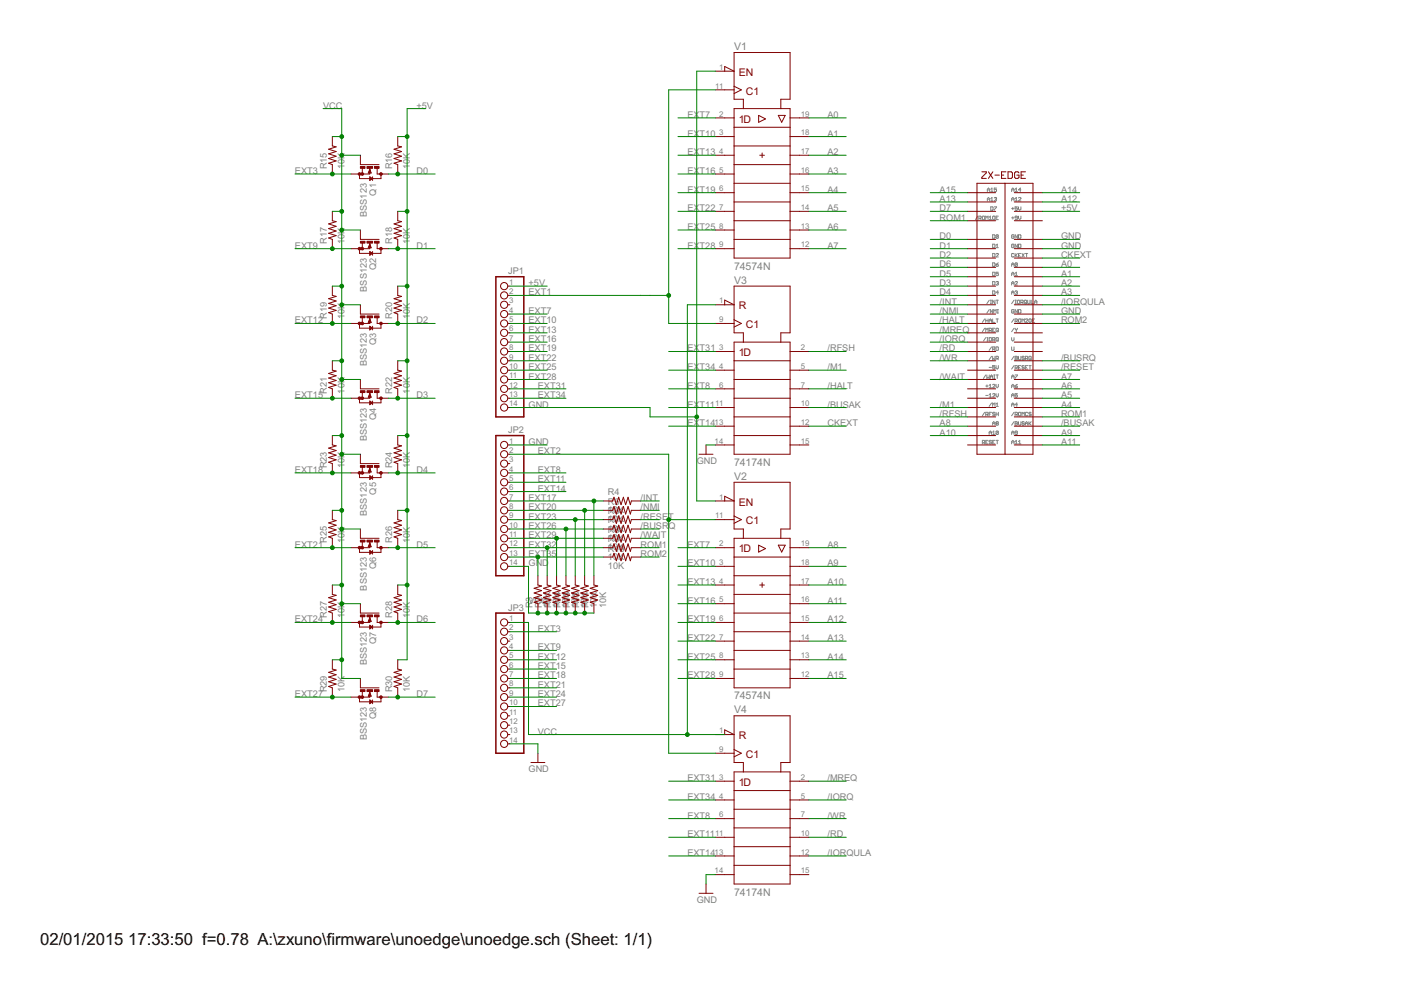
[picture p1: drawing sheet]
<svg xmlns="http://www.w3.org/2000/svg" width="297mm" height="210mm" viewBox="0 0 297 210" stroke-linecap="round" stroke-linejoin="round" font-family="sans-serif">
<g fill="none" stroke="#808080" stroke-width=".21">
<path d="M211.3 39.9h-.5v.4l.2-.2 .3 .2-.1 .3-.4-.1M207.3 45.8l-.5 .8M207.5 46.3l.5-.1-.1-.4h-.4v.8M207.8 46.3l.2 .3M208.4 45.8l.4 .2-.2 .6-.3-.2zM209 46.6v-.8l.3 .3 .2-.3v.8M209.3 40.3h.5M209.3 42.2h.5M209.3 40.6v-.5l.3-.2 .2 .2v.5M209.3 42.6v-.5l.3-.2 .2 .2v.5M209.7 46.6h.5M209.7 46.1l.3-.3v.8"/>
<path d="M210.1 40.6h.4M210.1 42.6h.4M210.1 40.1l.2-.2v.7M210.1 42.1l.2-.2v.7M210.1 43.9l.4 .1-.1 .6h-.3zM210.5 49.8l.4 .1-.1 .6h-.3zM210.5 51.8l.4 .1-.1 .6h-.3zM210.5 53.7l.4 .2-.1 .6h-.3zM210.5 55.7l.4 .2-.1 .6h-.3zM210.5 57.7l.4 .1-.1 .6h-.3zM210.5 59.7l.4 .1-.1 .6h-.3zM210.6 45.8l.3 .2-.1 .6-.3-.2z"/>
<path d="M210.8 43.9h.5l-.5 .7M210.8 42l.4-.1 .1 .1-.1 .2M211 42.2h.2M211.2 42.2l.1 .2-.1 .2-.4-.1M211.2 56.1h.4l.1 .2-.4 .2zM211.2 46.2h.2M211.2 59.8l.4-.1v.4M211.2 53.9l.1-.2 .4 .2-.5 .6h.5M211.2 52l.2-.2v.7M211.2 52.5h.5M211.7 45.8h-.5v.8h.5M211.7 49.9l-.1-.1-.4 .1v.5"/>
<path d="M211.7 57.7h-.5v.4l.2-.1 .3 .1-.1 .3-.4-.1M211.7 49.9l-.1 .6-.4-.1M211.7 49.9l-.5 .5M211.7 55.7l-.5 .4M214.5 46.2h.5M214.5 40.6v-.5l.2-.2 .3 .2v.5M214.5 42.6v-.5l.2-.2 .3 .2v.5M214.5 56.5v-.5l.2-.3 .3 .3v.5M214.5 58.4v-.4l.2-.3 .3 .3v.4M214.5 40.3h.5M214.5 42.2h.5M214.5 56.1h.5"/>
<path d="M214.5 58.1h.5M214.5 44.2h.5M214.7 44v.4M214.7 46v.4M215 51.9l-.1-.1-.4 .1v.5l.4 .1 .1-.4h-.3M215 49.9l-.1-.1-.4 .1v.5l.4 .1 .1-.3h-.3M215 53.9l-.1-.2-.4 .2 .1 .6 .4-.1M215.2 42.1l.3-.2v.7M215.2 59.8l.1-.1 .4 .1-.5 .6h.5M215.2 58.4h.5M215.2 40.1l.3-.2v.7M215.2 58l.3-.3v.7"/>
<path d="M215.2 40.6h.5M215.2 42.6h.5M215.2 53.7v.8M215.3 54.1l.4 .4M215.7 46.2l-.5-.1 .1-.3 .4 .2v.4l-.1 .2-.4-.2M215.7 43.9h-.5v.3l.3-.1 .2 .1-.1 .4-.4-.2M215.7 49.8v.7l-.5-.7v.7M215.7 51.8v.7l-.5-.7v.7M215.7 55.9l-.1-.2-.4 .2v.4M215.7 55.9l-.1 .6-.4-.2M215.7 55.9l-.5 .4M215.7 53.7l-.5 .6"/>
<path d="M215.9 42l.2-.1 .4 .1-.6 .6h.6M215.9 43.9v.4l.3 .3 .3-.3v-.4M215.9 45.8v.5l.3 .3 .3-.3v-.5M215.9 49.8l.6 .1-.2 .6h-.4zM215.9 51.8l.6 .1-.2 .6h-.4zM215.9 54.1h.3M216.5 40.3h-.6l.4-.4v.7M216.5 53.7h-.6v.8h.6M216.7 53.7l.5 .8M217.2 53.7l-.5 .8M217.4 53.7h.5M217.7 53.7v.8"/>
<path d="M208.8 67.6l-.5 .7M208.8 69.6l-.5 .7M209 67.6v.7M209 70.3v-.7l.3 .2 .2-.2v.7M209 68h.5M209 79.5l-.5 .7M209 71.6l-.5 .7M209.2 79.5v.7l.3-.2 .2 .2v-.7M209.2 72.3h.3M209.2 71.6h.3M209.4 71.6v.7M209.5 67.6v.7"/>
<path d="M209.7 68h.5M209.7 68.3v-.4l.3-.3 .2 .3v.4M209.7 70.1h.4l.1-.4-.5-.1v.7M209.7 71.7h.5l-.1 .6-.4-.1zM209.7 77.9h.5M209.7 63.6l-.5 .8M209.7 65.6l-.5 .8M210 64.4h.2M210 63.6h.2M210 79.9h.5M210 70.1l.2 .2M210.1 63.6v.8"/>
<path d="M210.2 75.5l-.5 .8M210.2 73.6l-.5 .7M210.5 65.6v.8l-.5-.8v.8M210.5 61.7l.4 .1-.1 .6h-.3zM210.5 67.6v.7h.4M210.5 72.1h.3l.1-.4-.4-.1v.7M210.5 74l.4-.1-.1-.3h-.3v.7M210.5 75.5v.8l.2-.3 .2 .3v-.8M210.5 70h.2M210.7 66.4v-.8l.2 .3 .3-.3v.8M210.7 79.5h.2M210.7 74l.2 .3"/>
<path d="M210.7 72.1l.2 .2M210.8 79.5v.7M210.9 63.6v.8l-.4-.8v.8M210.9 69.6h-.4v.7h.4M210.9 77.5h-.4v.4l.2-.1 .2 .1-.1 .4-.3-.2M211.2 71.7h.5l-.1 .6-.4-.1zM211.2 73.6l.5 .1-.1 .6h-.4zM211.2 76l.5-.1-.1-.4h-.4v.8M211.2 77.5v.5l.2 .3 .3-.3v-.5M211.2 63.6h.5M211.2 67.6h.5M211.2 79.5h.5"/>
<path d="M211.3 69.6l.4 .1-.1 .6-.4-.1zM211.4 60.1h.2M211.4 63.6v.8M211.4 67.6v.7M211.4 79.5v.7M211.4 66.4h.3M211.4 65.6h.3M211.4 76l.3 .3M211.4 72.1l.3 .2M211.4 70.1l.3 .2M211.6 60.1v.3l-.4-.1M211.6 65.6v.8"/>
<path d="M211.7 62h-.5l.4-.3v.7M214.5 60.1h.5M214.5 62h.5M214.5 79.9h.5M214.5 73.6l.1 .7 .4-.1v-.6M214.5 60.4v-.5l.2-.2 .3 .2v.5M214.5 62.4v-.5l.2-.2 .3 .2v.5M214.5 71.6v.5l.2 .2 .3-.2v-.5M215 65.8l-.1-.2-.4 .2v.5l.4 .1 .1-.4h-.3M215 63.6l-.5 .8M215 67.6l-.5 .7M215 69.6l-.5 .7"/>
<path d="M215 75.5l-.5 .8M215 77.5l-.5 .8M215.2 61.8l.4-.1 .1 .1-.1 .2M215.2 64.4h.3M215.2 63.6h.3M215.2 68.1h.4l.1-.4-.5-.1v.7M215.2 79.5h.5l-.5 .7M215.2 78l.5-.1-.1-.4h-.4v.8M215.2 75.5l.5 .2-.1 .6h-.4zM215.2 69.6l.3 .4M215.2 75.9h.4M215.3 63.6v.8"/>
<path d="M215.5 62h.1M215.5 70v.3M215.5 68.1l.2 .2M215.5 78l.2 .3M215.6 62l.1 .2-.1 .2-.4-.1M215.7 63.8l.1-.2 .4 .2-.1 .6-.4-.1zM215.7 65.6v.8l-.5-.8v.8M215.7 69.6l-.2 .4M215.9 65.6l.6 .2-.2 .6h-.4zM215.9 67.7h.6l-.2 .6-.4-.1zM215.9 77.9h.3M215.9 75.5l.2 .8 .4-.1v-.7"/>
<path d="M216.4 64.1h.4l.1-.3-.5-.2v.8M216.5 77.5h-.6v.8h.6M216.7 64.1l.2 .3M216.7 68.3v-.7l.2 .3 .3-.3v.7M217.2 77.6l-.4-.1-.1 .3 .3 .1 .2 .2-.2 .2-.3-.2M217.2 75.7l-.4-.2-.1 .3 .3 .1 .2 .3-.2 .1-.3-.1M217.3 63.6l.4 .2-.2 .6-.3-.1zM217.4 67.7h.5l-.5 .6h.5M217.4 77.9h.3M217.4 76l.5-.1-.1-.4h-.4v.8M217.4 64.1l.3 .3M217.7 76l.2 .3"/>
<path d="M217.9 63.6l.1 .8 .4-.1v-.7M217.9 77.5h-.5v.8h.5M218.1 67.7h.5l-.1 .6-.4-.1zM218.1 77.5h.5M218.3 75.5l.3 .2-.1 .6-.4-.1zM218.4 77.5v.8M218.4 76l.2 .3M218.6 63.6v.8h.5M218.9 68h.2M219.4 67.6h-.5v.7h.5M219.4 64.4v-.5l.2-.3 .2 .3v.5M219.4 64h.4"/>
<path d="M208.3 93.9h.3l.2-.4-.5-.1v.7M208.5 93.9l.3 .2M208.8 87.4l-.5 .8M209 87.9h.4l.1-.4-.5-.1v.8M209 83.8h.5M209 81.9h.5M209 93.7h.3M209.3 87.9l.2 .3M209.3 81.6v.5M209.5 93.4h-.5v.7h.5M209.7 81.7l.3-.2v.7M209.7 83.7l.3-.2v.7"/>
<path d="M209.7 92.1v-.5l.3-.2 .2 .2v.5M209.7 91.8h.5M209.7 87.8h.3M209.7 84.2h.5M209.7 82.2h.5M210 80.2v-.4l.2-.3 .3 .3v.4M210.2 87.4h-.5v.8M210.2 93.5l-.4-.1-.1 .2 .4 .1 .1 .3-.1 .1-.4-.1M210.2 85.4l-.5 .8M210.5 86.2v-.8l.2 .3 .2-.3v.8M210.5 90.1v-.5l.2-.2 .2 .2v.5M210.5 81.6h.4l-.4 .6h.4"/>
<path d="M210.5 83.6l.1-.1 .3 .1-.4 .6h.4M210.5 91.6l.2-.2v.7M210.5 92.1h.4M210.5 89.8h.4M210.5 93.7h.2M210.7 80.2h.2M210.9 87.5l-.1-.1-.3 .1 .1 .3 .3 .1-.1 .3-.3-.2M210.9 93.4h-.4v.7h.4M211.2 81.5v.5l.2 .2 .3-.2v-.5M211.2 83.5v.4l.2 .3 .3-.3v-.4M211.2 87.4v.8M211.2 85.7l.2-.3v.8"/>
<path d="M211.2 87.8h.5M211.2 86.2h.5M211.2 93.4h.5M211.3 89.8l-.1-.2 .1-.2 .4 .1-.1 .3M211.3 89.8l-.1 .1 .1 .2 .4-.1-.1-.2M211.3 89.8h.3M211.4 93.4v.7M211.7 91.5h-.5v.5M211.7 87.4v.8M211.7 91.5l-.1 .6-.4-.1M211.7 91.5l-.5 .5M214.5 91.8h.5"/>
<path d="M214.5 83.8h.5M214.5 81.9h.5M214.5 93.7h.5M214.5 80.2v-.4l.2-.3 .3 .3v.4M214.5 82.2v-.5l.2-.2 .3 .2v.5M214.5 84.2v-.5l.2-.2 .3 .2v.5M214.5 86.2v-.5l.2-.3 .3 .3v.5M214.5 92.1v-.5l.2-.2 .3 .2v.5M214.5 94.1v-.5l.2-.2 .3 .2v.5M214.5 85.8h.5M215 87.4l-.5 .8M215 89.4l-.5 .7"/>
<path d="M215.2 87.9l.5-.1-.1-.4h-.4v.8M215.2 89.8h.4M215.2 89.4l.5 .1-.1 .6h-.4zM215.2 81.9h.4l.1 .2-.4 .1zM215.2 94.1h.5M215.2 93.6l.3-.2v.7M215.5 87.9l.2 .3M215.7 91.8l-.5-.2 .1-.2 .4 .1v.5l-.1 .1-.4-.1M215.7 83.5h-.5v.3l.3-.1 .2 .1-.1 .4-.4-.1M215.7 81.5l-.5 .4M215.7 85.8h-.5l.4-.4v.8M215.9 89.4l.2 .7 .4-.1v-.6"/>
<path d="M215.9 94.1h.6M215.9 93.6l.3-.2v.7M216.1 87.4l.4 .1-.2 .7-.4-.2zM216.7 88.2v-.8l.2 .3 .3-.3v.8M217.2 89.5l-.4-.1-.1 .2 .3 .2 .2 .2-.2 .1-.3-.1M217.4 89.8h.5M217.4 90.1v-.5l.3-.2 .2 .2v.5M217.9 87.5l-.1-.1-.4 .1v.5l.1 .2 .4-.2M218.1 89.4v.7M218.3 89.8l.3 .3M218.6 87.5l-.3-.1-.2 .3 .4 .1 .1 .2-.1 .2-.4-.2M218.6 89.4l-.5 .5"/>
</g>
<path d="M105.1 58.7h6v29.7h-6zM105.1 92.4h6v29.7h-6zM105.1 130h6v29.7h-6z" fill="none" stroke="#800000" stroke-width=".32"/>
<g fill="none" stroke="#800000" stroke-width=".21">
<path d="M151.7 15.1h3.9l-2-1v1M151.7 19h3.9M155.6 18.3l1.6 .7-1.6 .8M70.5 29v1.9l.8 .2-1.6 .5 1.6 .5-1.6 .5 1.6 .5-1.6 .5 1.6 .5-1.6 .5 .8 .3v2M76.2 36.9v1h4.6v-1M76.4 32.9v2h4M76.8 35.7v1.2M78.4 35.7v1.2h-4M78.4 35.9l.3 .8h-.6zM78.4 37.5l.6 .4-.6 .4zM78.4 36.1l-.2 .5h.4l-.2-.4M78.5 37.7l.3 .2-.3 .2z"/>
<path d="M79 37.5v.8M80 35.7v1.2h2.4M84.3 29v1.9l.8 .2-1.6 .5 1.6 .5-1.6 .5 1.6 .5-1.6 .5 1.6 .5-1.6 .5 .8 .3v2M151.7 32.9h3.9M151.7 25h3.9M151.7 29h3.9M151.7 36.9h3.9M155.6 23h11.9v31.7h-11.9zM155.6 38.9h11.9M155.6 34.9h11.9M155.6 27h11.9M155.6 30.9h11.9"/>
<path d="M157.6 23v-2h-2v-9.9h11.9v9.9h-2v2M160.8 24.5l1.5 .7-1.5 .7zM161.1 32.9h1M161.6 32.4v1M165 24.5h1.5l-.8 1.4zM167.5 32.9h4M167.5 25h4M167.5 29h4M167.5 36.9h4M207.1 38.9h11.9v57.4h-11.9zM208.2 36.4h.9v.3l-.9 .9v.2h.9M209.6 36.4l.9 1.4"/>
<path d="M210.5 36.4l-.9 1.4M210.9 37.1h1M212.3 37.1h.5M213.1 38.9v57.4M213.3 36.4h-1v1.4h1M213.7 36.4h.7l.3 .3v.9l-.3 .2h-.7zM216 36.7l-.2-.3h-.5l-.2 .3v.9l.2 .2h.5l.2-.2v-.5h-.4M216.5 37.1h.5M217.4 36.4h-.9v1.4h.9M70.5 44.8v2l.8 .2-1.6 .5 1.6 .5-1.6 .5 1.6 .5-1.6 .5 1.6 .5-1.6 .5 .8 .3v1.9M76.2 52.7v1h4.6v-1M76.4 48.8v2h4"/>
<path d="M76.8 51.5v1.2M78.4 51.5v1.2h-4M78.4 53.3l.6 .4-.6 .4zM78.4 51.8l.3 .7h-.6zM78.4 51.9l-.2 .5h.4l-.2-.4M78.5 53.5l.3 .2-.3 .2zM79 53.3v.8M80 51.5v1.2h2.4M84.3 44.8v2l.8 .2-1.6 .5 1.6 .5-1.6 .5 1.6 .5-1.6 .5 1.6 .5-1.6 .5 .8 .3v1.9M151.7 40.9h3.9M151.7 44.8h3.9M151.7 48.8h3.9"/>
<path d="M151.7 52.7h3.9M155.6 50.8h11.9M155.6 46.8h11.9M155.6 42.8h11.9M167.5 40.9h4M167.5 44.8h4M167.5 48.8h4M167.5 52.7h4M205.1 54.7h6M205.1 50.8h6M205.1 46.8h6M205.1 42.8h6"/>
<path d="M205.1 40.9h6M205.1 44.8h6M205.1 52.7h6M205.1 56.7h6M205.1 58.7h6M215.1 54.7h5.9M215.1 50.8h5.9M215.1 46.8h5.9M215.1 42.8h5.9M215.1 40.9h5.9M215.1 44.8h5.9M215.1 52.7h5.9"/>
<path d="M215.1 56.7h5.9M215.1 58.7h5.9M70.5 60.7v1.9l.8 .2-1.6 .5 1.6 .5-1.6 .5 1.6 .5-1.6 .5 1.6 .5-1.6 .5 .8 .3v2M70.5 76.5v2l.8 .2-1.6 .5 1.6 .5-1.6 .5 1.6 .5-1.6 .5 1.6 .5-1.6 .4 .8 .3v2M76.2 68.6v1h4.6v-1M76.4 64.6v2h4M76.8 67.4v1.2M78.4 67.4v1.2h-4M78.4 69.2l.6 .4-.6 .4zM78.4 67.6l.3 .8h-.6zM78.4 67.8l-.2 .5h.4l-.2-.4M78.5 69.4l.3 .2-.3 .2z"/>
<path d="M79 69.2v.8M80 67.4v1.2h2.4M84.3 60.7v1.9l.8 .2-1.6 .5 1.6 .5-1.6 .5 1.6 .5-1.6 .5 1.6 .5-1.6 .5 .8 .3v2M84.3 76.5v2l.8 .2-1.6 .5 1.6 .5-1.6 .5 1.6 .5-1.6 .5 1.6 .5-1.6 .4 .8 .3v2M107.7 60.7h.4M107.7 62.6h.4M107.7 64.6h.4M107.7 66.6h.4M107.7 68.6h.4M107.7 70.6h.4M107.7 72.5h.4M107.7 74.5h.4"/>
<path d="M107.7 76.5h.4M107.7 78.5h.4M151.7 64.6h3.9l-2-1v1M151.7 68.6h3.9M151.7 74.5h3.9M151.7 78.5h3.9M155.6 72.5h11.9v23.8h-11.9zM155.6 76.5h11.9M155.6 67.8l1.6 .8-1.6 .7M157.6 72.5v-1.9h-2v-9.9h11.9v9.9h-2v1.9M167.5 74.5h4M167.5 78.5h4"/>
<path d="M205.1 60.7h6M205.1 62.6h6M205.1 64.6h6M205.1 66.6h6M205.1 68.6h6M205.1 70.6h6M205.1 72.5h6M205.1 74.5h6M205.1 76.5h6M205.1 78.5h6M215.1 60.7h5.9M215.1 62.6h5.9"/>
<path d="M215.1 64.6h5.9M215.1 66.6h5.9M215.1 68.6h5.9M215.1 70.6h5.9M215.1 72.5h5.9M215.1 74.5h5.9M215.1 76.5h5.9M215.1 78.5h5.9M70.5 92.4v1.9l.8 .2-1.6 .5 1.6 .5-1.6 .5 1.6 .5-1.6 .5 1.6 .5-1.6 .5 .8 .3v2M76.2 84.4v1h4.6v-1M76.4 80.5v1.9h4M76.4 96.3v2h4"/>
<path d="M76.8 83.2v1.2M76.8 99.1v1.2M78.4 83.2v1.2h-4M78.4 99.1v1.2h-4M78.4 85l.6 .4-.6 .4zM78.4 83.4l.3 .8h-.6zM78.4 83.6l-.2 .5h.4l-.2-.4M78.4 99.3l.3 .8h-.6zM78.4 99.5l-.2 .5h.4l-.2-.4M78.5 85.2l.3 .2-.3 .2zM79 85v.8M80 83.2v1.2h2.4"/>
<path d="M80 99.1v1.2h2.4M84.3 92.4v1.9l.8 .2-1.6 .5 1.6 .5-1.6 .5 1.6 .5-1.6 .5 1.6 .5-1.6 .5 .8 .3v2M107.7 80.5h.4M107.7 82.4h.4M107.7 84.4h.4M107.7 86.4h.4M107.7 94.3h.4M107.7 96.3h.4M107.7 98.3h.4M148.2 96.3h3M149.7 94.3v2M151.7 82.4h3.9"/>
<path d="M151.7 86.4h3.9M151.7 94.3h3.9M151.7 90.4h3.9M155.6 80.5h11.9M155.6 84.4h11.9M155.6 92.4h11.9M155.6 88.4h11.9M167.5 82.4h4M167.5 86.4h4M167.5 94.3h4M167.5 90.4h4M205.1 80.5h6"/>
<path d="M205.1 82.4h6M205.1 84.4h6M205.1 86.4h6M205.1 94.3h6M205.1 92.4h6M205.1 88.4h6M205.1 90.4h6M215.1 80.5h5.9M215.1 82.4h5.9M215.1 84.4h5.9M215.1 86.4h5.9M215.1 94.3h5.9"/>
<path d="M215.1 92.4h5.9M215.1 88.4h5.9M215.1 90.4h5.9M70.5 108.2v2l.8 .2-1.6 .5 1.6 .5-1.6 .5 1.6 .5-1.6 .5 1.6 .4-1.6 .5 .8 .3v2M76.2 100.3v1h4.6v-1M76.2 116.1v1h4.6v-1M76.4 112.2v1.9h4M76.8 114.9v1.2M78.4 114.9v1.2h-4M78.4 100.9l.6 .4-.6 .4zM78.4 116.7l.6 .4-.6 .4zM78.4 115.1l.3 .8h-.6z"/>
<path d="M78.4 115.3l-.2 .5h.4l-.2-.4M78.5 101.1l.3 .2-.3 .2zM78.5 116.9l.3 .2-.3 .2zM79 100.9v.8M79 116.7v.8M80 114.9v1.2h2.4M84.3 108.2v2l.8 .2-1.6 .5 1.6 .5-1.6 .5 1.6 .5-1.6 .5 1.6 .4-1.6 .5 .8 .3v2M107.7 100.3h.4M107.7 102.3h.4M107.7 104.2h.4M107.7 106.2h.4M107.7 108.2h.4"/>
<path d="M107.7 110.2h.4M107.7 112.2h.4M107.7 114.1h.4M107.7 116.1h.4M107.7 118.1h.4M127.9 106.2h2l.3-.8 .5 1.6 .5-1.6 .5 1.6 .5-1.6 .5 1.6 .5-1.6 .4 1.6 .3-.8h1.9M127.9 108.2h2l.3-.8 .5 1.6 .5-1.6 .5 1.6 .5-1.6 .5 1.6 .5-1.6 .4 1.6 .3-.8h1.9M127.9 110.2h2l.3-.8 .5 1.6 .5-1.6 .5 1.6 .5-1.6 .5 1.6 .5-1.6 .4 1.6 .3-.8h1.9M127.9 112.2h2l.3-.8 .5 1.5 .5-1.5 .5 1.5 .5-1.5 .5 1.5 .5-1.5 .4 1.5 .3-.7h1.9M127.9 114.1h2l.3-.8 .5 1.6 .5-1.6 .5 1.6 .5-1.6 .5 1.6 .5-1.6 .4 1.6 .3-.8h1.9M127.9 116.1h2l.3-.8 .5 1.6 .5-1.6 .5 1.6 .5-1.6 .5 1.6 .5-1.6 .4 1.6 .3-.8h1.9M127.9 118.1h2l.3-.8 .5 1.6 .5-1.6 .5 1.6 .5-1.6 .5 1.6 .5-1.6 .4 1.6 .3-.8h1.9"/>
<path d="M151.7 106.2h3.9l-2-1v1M151.7 110.2h3.9M151.7 116.1h3.9M155.6 114.1h11.9v31.7h-11.9zM155.6 118.1h11.9M155.6 109.4l1.6 .8-1.6 .8M157.6 114.1v-1.9h-2v-9.9h11.9v9.9h-2v1.9M160.8 115.6l1.5 .7-1.5 .8zM165 115.6h1.5l-.8 1.5zM167.5 116.1h4M70.5 124v2l.8 .2-1.6 .5 1.6 .5-1.6 .5 1.6 .5-1.6 .5 1.6 .5-1.6 .5 .8 .3v2M70.5 139.9v2l.8 .2-1.6 .5 1.6 .5-1.6 .5 1.6 .4-1.6 .5 1.6 .5-1.6 .5 .8 .3v2"/>
<path d="M76.2 132v.9h4.6v-.9M76.4 128v2h4M76.8 130.8v1.2M78.4 130.8v1.2h-4M78.4 132.6l.6 .3-.6 .4zM78.4 131l.3 .8h-.6zM78.4 131.2l-.2 .5h.4l-.2-.4M78.5 132.8l.3 .1-.3 .3zM79 132.6v.7M80 130.8v1.2h2.4M84.3 124v2l.8 .2-1.6 .5 1.6 .5-1.6 .5 1.6 .5-1.6 .5 1.6 .5-1.6 .5 .8 .3v2M84.3 139.9v2l.8 .2-1.6 .5 1.6 .5-1.6 .5 1.6 .4-1.6 .5 1.6 .5-1.6 .5 .8 .3v2"/>
<path d="M107.7 120.1h.4M107.7 132h.4M107.7 133.9h.4M107.7 135.9h.4M107.7 137.9h.4M107.7 139.9h.4M114 122.1v1.9l.8 .2-1.6 .5 1.6 .5-1.6 .5 1.6 .5-1.6 .5 1.6 .5-1.6 .5 .8 .3v2M116 122.1v1.9l.8 .2-1.6 .5 1.6 .5-1.6 .5 1.6 .5-1.6 .5 1.6 .5-1.6 .5 .8 .3v2M118 122.1v1.9l.8 .2-1.6 .5 1.6 .5-1.6 .5 1.6 .5-1.6 .5 1.6 .5-1.6 .5 .8 .3v2M120 122.1v1.9l.8 .2-1.6 .5 1.6 .5-1.6 .5 1.6 .5-1.6 .5 1.6 .5-1.6 .5 .8 .3v2M122 122.1v1.9l.8 .2-1.6 .5 1.6 .5-1.6 .5 1.6 .5-1.6 .5 1.6 .5-1.6 .5 .8 .3v2M124 122.1v1.9l.7 .2-1.6 .5 1.6 .5-1.6 .5 1.6 .5-1.6 .5 1.6 .5-1.6 .5 .9 .3v2"/>
<path d="M125.9 122.1v1.9l.8 .2-1.6 .5 1.6 .5-1.6 .5 1.6 .5-1.6 .5 1.6 .5-1.6 .5 .8 .3v2M151.7 120.1h3.9M151.7 132h3.9M151.7 135.9h3.9M151.7 139.9h3.9M151.7 124h3.9M151.7 128h3.9M155.6 133.9h11.9M155.6 137.9h11.9M155.6 130h11.9M155.6 126h11.9M155.6 122.1h11.9"/>
<path d="M161.1 124h1M161.6 123.5v1M167.5 120.1h4M167.5 132h4M167.5 135.9h4M167.5 139.9h4M167.5 124h4M167.5 128h4M76.2 147.8v1h4.6v-1M76.4 143.8v2h4M76.8 146.6v1.2M78.4 146.6v1.2h-4"/>
<path d="M78.4 148.4l.6 .4-.6 .4zM78.4 146.8l.3 .8h-.6zM78.4 147l-.2 .5h.4l-.2-.4M78.5 148.6l.3 .2-.3 .2zM79 148.4v.8M80 146.6v1.2h2.4M107.7 141.9h.4M107.7 143.8h.4M107.7 145.8h.4M107.7 147.8h.4M107.7 149.8h.4M107.7 151.8h.4"/>
<path d="M107.7 153.8h.4M107.7 155.7h.4M107.7 157.7h.4M114 159.7v2M151.7 143.8h3.9M151.7 155.7h3.9l-2-1v1M151.7 159.7h3.9M155.6 141.9h11.9M155.6 158.9l1.6 .8-1.6 .8M167.5 143.8h4M112.6 161.7h2.9M151.7 165.6h3.9"/>
<path d="M151.7 169.6h3.9M151.7 173.6h3.9M151.7 177.5h3.9M155.6 163.7h11.9v23.7h-11.9zM155.6 179.5h11.9M155.6 175.5h11.9M155.6 171.6h11.9M155.6 167.6h11.9M157.6 163.7v-2h-2v-9.9h11.9v9.9h-2v2M167.5 165.6h4M167.5 169.6h4M167.5 173.6h4"/>
<path d="M167.5 177.5h4M148.2 189.4h3M149.7 187.4v2M151.7 181.5h3.9M151.7 185.4h3.9M155.6 183.5h11.9M167.5 181.5h4M167.5 185.4h4"/>
<circle cx="106.9" cy="72.5" r=".76"/>
<circle cx="106.9" cy="74.5" r=".76"/>
<circle cx="106.9" cy="76.5" r=".76"/>
<circle cx="106.9" cy="62.6" r=".76"/>
<circle cx="106.9" cy="64.6" r=".76"/>
<circle cx="106.9" cy="66.6" r=".76"/>
<circle cx="106.9" cy="70.6" r=".76"/>
<circle cx="106.9" cy="78.5" r=".76"/>
<circle cx="106.9" cy="60.7" r=".76"/>
<circle cx="106.9" cy="68.6" r=".76"/>
<circle cx="106.9" cy="96.3" r=".76"/>
<circle cx="106.9" cy="84.4" r=".76"/>
<circle cx="106.9" cy="94.3" r=".76"/>
<circle cx="106.9" cy="98.3" r=".76"/>
<circle cx="106.9" cy="86.4" r=".76"/>
<circle cx="106.9" cy="80.5" r=".76"/>
<circle cx="106.9" cy="82.4" r=".76"/>
<circle cx="106.9" cy="112.2" r=".76"/>
<circle cx="106.9" cy="102.3" r=".76"/>
<circle cx="106.9" cy="104.2" r=".76"/>
<circle cx="106.9" cy="110.2" r=".76"/>
<circle cx="106.9" cy="106.2" r=".76"/>
<circle cx="106.9" cy="114.1" r=".76"/>
<circle cx="106.9" cy="118.1" r=".76"/>
<circle cx="106.9" cy="116.1" r=".76"/>
<circle cx="106.9" cy="100.3" r=".76"/>
<circle cx="106.9" cy="108.2" r=".76"/>
<circle cx="106.9" cy="135.9" r=".76"/>
<circle cx="106.9" cy="132" r=".76"/>
<circle cx="106.9" cy="133.9" r=".76"/>
<circle cx="106.9" cy="120.1" r=".76"/>
<circle cx="106.9" cy="137.9" r=".76"/>
<circle cx="106.9" cy="139.9" r=".76"/>
<circle cx="106.9" cy="157.7" r=".76"/>
<circle cx="106.9" cy="147.8" r=".76"/>
<circle cx="106.9" cy="145.8" r=".76"/>
<circle cx="106.9" cy="151.8" r=".76"/>
<circle cx="106.9" cy="141.9" r=".76"/>
<circle cx="106.9" cy="149.8" r=".76"/>
<circle cx="106.9" cy="153.8" r=".76"/>
<circle cx="106.9" cy="143.8" r=".76"/>
<circle cx="106.9" cy="155.7" r=".76"/>
</g>
<g fill="#800000" stroke="#800000" stroke-width=".21">
<circle cx="76.2" cy="36.9" r=".28"/>
<circle cx="76.8" cy="36.9" r=".28"/>
<circle cx="80.8" cy="36.9" r=".28"/>
<circle cx="76.2" cy="52.7" r=".28"/>
<circle cx="76.8" cy="52.7" r=".28"/>
<circle cx="80.8" cy="52.7" r=".28"/>
<circle cx="76.2" cy="68.6" r=".28"/>
<circle cx="76.8" cy="68.6" r=".28"/>
<circle cx="80.8" cy="68.6" r=".28"/>
<circle cx="76.2" cy="84.4" r=".28"/>
<circle cx="76.8" cy="84.4" r=".28"/>
<circle cx="80.8" cy="84.4" r=".28"/>
<circle cx="76.2" cy="100.3" r=".28"/>
<circle cx="76.8" cy="100.3" r=".28"/>
<circle cx="80.8" cy="100.3" r=".28"/>
<circle cx="76.2" cy="116.1" r=".28"/>
<circle cx="76.8" cy="116.1" r=".28"/>
<circle cx="80.8" cy="116.1" r=".28"/>
<circle cx="76.2" cy="132" r=".28"/>
<circle cx="76.8" cy="132" r=".28"/>
<circle cx="80.8" cy="132" r=".28"/>
<circle cx="76.2" cy="147.8" r=".28"/>
<circle cx="76.8" cy="147.8" r=".28"/>
<circle cx="80.8" cy="147.8" r=".28"/>
</g>
<g fill="#800000" stroke="#800000" stroke-width=".21">
<path d="M79.4 35.3h1v.4h-1z"/>
<path d="M76.4 35.3h1v.4h-1z"/>
<path d="M77.8 35.3h1.2v.4h-1.2z"/>
<path d="M79.4 51.2h1v.3h-1z"/>
<path d="M76.4 51.2h1v.3h-1z"/>
<path d="M77.8 51.2h1.2v.3h-1.2z"/>
<path d="M79.4 67h1v.4h-1z"/>
<path d="M76.4 67h1v.4h-1z"/>
<path d="M77.8 67h1.2v.4h-1.2z"/>
<path d="M79.4 82.8h1v.4h-1z"/>
<path d="M76.4 82.8h1v.4h-1z"/>
<path d="M77.8 82.8h1.2v.4h-1.2z"/>
<path d="M79.4 98.7h1v.4h-1z"/>
<path d="M76.4 98.7h1v.4h-1z"/>
<path d="M77.8 98.7h1.2v.4h-1.2z"/>
<path d="M79.4 114.5h1v.4h-1z"/>
<path d="M76.4 114.5h1v.4h-1z"/>
<path d="M77.8 114.5h1.2v.4h-1.2z"/>
<path d="M79.4 130.4h1v.4h-1z"/>
<path d="M76.4 130.4h1v.4h-1z"/>
<path d="M77.8 130.4h1.2v.4h-1.2z"/>
<path d="M79.4 146.2h1v.4h-1z"/>
<path d="M76.4 146.2h1v.4h-1z"/>
<path d="M77.8 146.2h1.2v.4h-1.2z"/>
</g>
<g fill="none" stroke="#008000" stroke-width=".21">
<path d="M151.7 15.1h-4v91.1h4M151.7 19h-9.9v49.6h9.9M62.5 36.9h11.9M68.5 23h4v120.8h3.9M70.5 29h2M72.5 32.9h3.9M82.4 36.9h9.9M84.3 29h2M90.3 23h-4v116.9h-2M143.7 32.9h8M143.7 29h8M143.7 25h8"/>
<path d="M143.7 36.9h8M171.5 32.9h7.9M171.5 29h7.9M171.5 25h7.9M171.5 36.9h7.9M62.5 52.7h11.9M70.5 44.8h2M72.5 48.8h3.9M82.4 52.7h9.9M84.3 44.8h2M143.7 48.8h8M143.7 44.8h8"/>
<path d="M143.7 52.7h8M143.7 40.9h8M171.5 48.8h7.9M171.5 44.8h7.9M171.5 52.7h7.9M171.5 40.9h7.9M197.2 44.8h7.9M197.2 50.8h7.9M197.2 52.7h7.9M197.2 40.9h7.9M197.2 56.7h7.9M197.2 58.7h7.9"/>
<path d="M197.2 42.8h7.9M197.2 54.7h7.9M197.2 46.8h7.9M221 44.8h7.9M221 50.8h7.9M221 52.7h7.9M221 40.9h7.9M221 56.7h7.9M221 58.7h7.9M221 42.8h7.9M221 54.7h7.9M62.5 68.6h11.9"/>
<path d="M70.5 60.7h2M70.5 76.5h2M72.5 64.6h3.9M82.4 68.6h9.9M84.3 60.7h2M84.3 76.5h2M108.1 60.7h7.9M108.1 76.5h7.9M108.1 66.6h7.9M108.1 68.6h7.9M108.1 70.6h7.9M108.1 72.5h7.9"/>
<path d="M108.1 74.5h7.9M108.1 78.5h7.9M108.1 62.6h33.7M141.8 74.5h9.9M141.8 78.5h9.9M151.7 64.6h-6v91.1M171.5 74.5h7.9M171.5 78.5h7.9M197.2 64.6h7.9M197.2 60.7h7.9M197.2 76.5h7.9M197.2 66.6h7.9"/>
<path d="M197.2 68.6h7.9M197.2 70.6h7.9M197.2 72.5h7.9M197.2 74.5h7.9M197.2 62.6h7.9M221 64.6h7.9M221 60.7h7.9M221 76.5h7.9M221 66.6h7.9M221 68.6h7.9M221 78.5h7.9M221 62.6h7.9"/>
<path d="M62.5 84.4h11.9M70.5 92.4h2M72.5 80.5h3.9M72.5 96.3h3.9M82.4 84.4h9.9M84.3 92.4h2M108.1 80.5h7.9M108.1 96.3h33.7v63.4h9.9M108.1 86.4h29.7v2h9.9M108.1 94.3h7.9M108.1 82.4h11.9M108.1 84.4h11.9"/>
<path d="M141.8 86.4h9.9M141.8 82.4h9.9M141.8 90.4h9.9M149.7 94.3h2M171.5 86.4h7.9M171.5 82.4h7.9M171.5 90.4h7.9M197.2 80.5h7.9M197.2 92.4h7.9M197.2 86.4h7.9M197.2 88.4h7.9M197.2 90.4h7.9"/>
<path d="M221 80.5h7.9M221 92.4h7.9M221 86.4h7.9M221 88.4h7.9M221 94.3h7.9M221 82.4h7.9M221 84.4h7.9M221 90.4h7.9M62.5 116.1h11.9M62.5 100.3h11.9M70.5 108.2h2M72.5 112.2h3.9"/>
<path d="M82.4 116.1h9.9M82.4 100.3h9.9M84.3 108.2h2M108.1 112.2h19.8M108.1 108.2h19.8M108.1 106.2h19.8M108.1 116.1h19.8M108.1 110.2h19.8M108.1 100.3h11.9M108.1 102.3h11.9M108.1 104.2h11.9M108.1 114.1h19.8"/>
<path d="M108.1 118.1h19.8M114 118.1v4M116 116.1v6M118 114.1v8M120 112.2v9.9M122 110.2v11.9M124 108.2v13.9M125.9 106.2v15.9M135.8 112.2h4M135.8 108.2h4M135.8 106.2h4M135.8 116.1h4"/>
<path d="M135.8 110.2h4M135.8 114.1h4M135.8 118.1h4M141.8 110.2h9.9M143.7 116.1h8M171.5 116.1h7.9M62.5 132h11.9M70.5 139.9h2M70.5 124h2M72.5 128h3.9M82.4 132h9.9M84.3 124h2"/>
<path d="M108.1 132h4v23.7h41.5M108.1 120.1h4v9.9h13.8M108.1 139.9h9.9M108.1 133.9h9.9M108.1 137.9h9.9M143.7 132h8M143.7 128h8M143.7 139.9h8M143.7 124h8M143.7 120.1h8M143.7 135.9h8M171.5 132h7.9"/>
<path d="M171.5 128h7.9M171.5 139.9h7.9M171.5 124h7.9M171.5 120.1h7.9M171.5 135.9h7.9M62.5 147.8h11.9M82.4 147.8h9.9M108.1 143.8h9.9M108.1 157.7h5.9v2M108.1 147.8h9.9M108.1 149.8h9.9M108.1 141.9h9.9"/>
<path d="M108.1 145.8h9.9M143.7 143.8h8M171.5 143.8h7.9M141.8 165.6h9.9M141.8 169.6h9.9M141.8 173.6h9.9M141.8 177.5h9.9M171.5 165.6h7.9M171.5 169.6h7.9M171.5 173.6h7.9M171.5 177.5h7.9M141.8 181.5h9.9"/>
<path d="M151.7 185.4h-2v2M171.5 181.5h7.9"/>
</g>
<g fill="#008000" stroke="#008000" stroke-width=".21">
<circle cx="145.7" cy="155.7" r=".4"/>
<circle cx="72.5" cy="32.9" r=".4"/>
<circle cx="72.5" cy="48.8" r=".4"/>
<circle cx="72.5" cy="64.6" r=".4"/>
<circle cx="72.5" cy="80.5" r=".4"/>
<circle cx="72.5" cy="96.3" r=".4"/>
<circle cx="72.5" cy="112.2" r=".4"/>
<circle cx="72.5" cy="128" r=".4"/>
<circle cx="72.5" cy="29" r=".4"/>
<circle cx="72.5" cy="44.8" r=".4"/>
<circle cx="72.5" cy="60.7" r=".4"/>
<circle cx="72.5" cy="76.5" r=".4"/>
<circle cx="72.5" cy="92.4" r=".4"/>
<circle cx="72.5" cy="108.2" r=".4"/>
<circle cx="72.5" cy="139.9" r=".4"/>
<circle cx="72.5" cy="124" r=".4"/>
<circle cx="147.7" cy="88.4" r=".4"/>
<circle cx="114" cy="130" r=".4"/>
<circle cx="124" cy="130" r=".4"/>
<circle cx="122" cy="130" r=".4"/>
<circle cx="120" cy="130" r=".4"/>
<circle cx="116" cy="130" r=".4"/>
<circle cx="118" cy="130" r=".4"/>
<circle cx="141.8" cy="110.2" r=".4"/>
<circle cx="141.8" cy="62.6" r=".4"/>
<circle cx="84.3" cy="147.8" r=".4"/>
<circle cx="84.3" cy="132" r=".4"/>
<circle cx="86.3" cy="124" r=".4"/>
<circle cx="86.3" cy="108.2" r=".4"/>
<circle cx="86.3" cy="92.4" r=".4"/>
<circle cx="86.3" cy="76.5" r=".4"/>
<circle cx="86.3" cy="60.7" r=".4"/>
<circle cx="86.3" cy="44.8" r=".4"/>
<circle cx="86.3" cy="29" r=".4"/>
<circle cx="84.3" cy="36.9" r=".4"/>
<circle cx="84.3" cy="52.7" r=".4"/>
<circle cx="84.3" cy="68.6" r=".4"/>
<circle cx="84.3" cy="116.1" r=".4"/>
<circle cx="84.3" cy="84.4" r=".4"/>
<circle cx="84.3" cy="100.3" r=".4"/>
<circle cx="125.9" cy="106.2" r=".4"/>
<circle cx="124" cy="108.2" r=".4"/>
<circle cx="122" cy="110.2" r=".4"/>
<circle cx="120" cy="112.2" r=".4"/>
<circle cx="118" cy="114.1" r=".4"/>
<circle cx="116" cy="116.1" r=".4"/>
<circle cx="114" cy="118.1" r=".4"/>
<circle cx="70.5" cy="147.8" r=".4"/>
<circle cx="70.5" cy="36.9" r=".4"/>
<circle cx="70.5" cy="52.7" r=".4"/>
<circle cx="70.5" cy="68.6" r=".4"/>
<circle cx="70.5" cy="84.4" r=".4"/>
<circle cx="70.5" cy="100.3" r=".4"/>
<circle cx="70.5" cy="116.1" r=".4"/>
<circle cx="70.5" cy="132" r=".4"/>
</g>
<g font-size="4">
<text x="8.5" y="200.4">02/01/2015</text>
<text x="27.2" y="200.4">17:33:50 f=0.78 A:\zxuno\firmware\unoedge\unoedge.sch (Sheet: 1/1)</text>
</g>
<g font-size="2.5" fill="#808080">
<text x="155.6" y="10.6">V1</text>
<text x="155.6" y="57.2">74574N</text>
<text x="155.6" y="60.2">V3</text>
<text x="155.6" y="98.8">74174N</text>
<text x="155.6" y="101.8">V2</text>
<text x="155.6" y="148.3">74574N</text>
<text x="155.6" y="151.3">V4</text>
<text x="155.6" y="189.9">74174N</text>
</g>
<g font-size="2.5" fill="#800000">
<text x="156.6" y="16.1">EN</text>
<text x="158.1" y="20">C1</text>
<text x="156.6" y="26">1D</text>
<text x="156.6" y="65.6">R</text>
<text x="158.1" y="69.6">C1</text>
<text x="156.6" y="75.5">1D</text>
<text x="156.6" y="107.2">EN</text>
<text x="158.1" y="111.2">C1</text>
<text x="156.6" y="117.1">1D</text>
<text x="156.6" y="156.7">R</text>
<text x="158.1" y="160.7">C1</text>
<text x="156.6" y="166.6">1D</text>
</g>
<g font-size="2.2" fill="#808080">
<text x="68.5" y="23">VCC</text>
<text x="88.3" y="23">+5V</text>
<text x="145.7" y="25">EX</text>
<text x="145.7" y="29">EX</text>
<text x="148.3" y="25">T7</text>
<text x="148.3" y="29">T10</text>
<text x="175.4" y="25">A0</text>
<text x="175.4" y="29">A1</text>
<text x="69.3" y="35.9" transform="rotate(-90 69.3 35.9)">R15</text>
<text x="73" y="35.9" transform="rotate(-90 73 35.9)">10K</text>
<text x="83.2" y="35.9" transform="rotate(-90 83.2 35.9)">R16</text>
<text x="86.9" y="35.9" transform="rotate(-90 86.9 35.9)">10K</text>
<text x="145.7" y="32.9">EX</text>
<text x="148.3" y="32.9">T13</text>
<text x="175.4" y="32.9">A2</text>
<text x="62.5" y="36.9">EXT3</text>
<text x="79.8" y="41.5" transform="rotate(-90 79.8 41.5)">Q1</text>
<text x="88.3" y="36.9">D0</text>
<text x="145.7" y="36.9">EX</text>
<text x="145.7" y="40.8">EX</text>
<text x="148.3" y="36.9">T16</text>
<text x="148.3" y="40.8">T19</text>
<text x="175.4" y="36.9">A3</text>
<text x="175.4" y="40.8">A4</text>
<text x="199.2" y="40.8">A15</text>
<text x="225" y="40.8">A14</text>
<text x="77.8" y="46" transform="rotate(-90 77.8 46)">BSS123</text>
<text x="145.7" y="44.8">EX</text>
<text x="148.3" y="44.8">T22</text>
<text x="175.4" y="44.8">A5</text>
<text x="199.2" y="42.8">A13</text>
<text x="199.2" y="44.8">D7</text>
<text x="199.2" y="46.8">ROM1</text>
<text x="225" y="42.8">A12</text>
<text x="225" y="44.8">+5V</text>
<text x="62.5" y="52.7">EXT9</text>
<text x="69.3" y="51.7" transform="rotate(-90 69.3 51.7)">R17</text>
<text x="73" y="51.7" transform="rotate(-90 73 51.7)">10K</text>
<text x="83.2" y="51.7" transform="rotate(-90 83.2 51.7)">R18</text>
<text x="86.9" y="51.7" transform="rotate(-90 86.9 51.7)">10K</text>
<text x="88.3" y="52.7">D1</text>
<text x="145.7" y="48.8">EX</text>
<text x="145.7" y="52.7">EX</text>
<text x="148.3" y="48.8">T25</text>
<text x="148.3" y="52.7">T28</text>
<text x="175.4" y="48.8">A6</text>
<text x="175.4" y="52.7">A7</text>
<text x="199.2" y="50.8">D0</text>
<text x="199.2" y="52.7">D1</text>
<text x="225" y="50.8">GND</text>
<text x="225" y="52.7">GND</text>
<text x="79.8" y="57.3" transform="rotate(-90 79.8 57.3)">Q2</text>
<text x="107.7" y="58.2">JP1</text>
<text x="199.2" y="56.7">D6</text>
<text x="199.2" y="54.7">D2</text>
<text x="199.2" y="58.7">D5</text>
<text x="225" y="56.7">A0</text>
<text x="225" y="58.7">A1</text>
<text x="225" y="54.7">CKEXT</text>
<text x="77.8" y="61.8" transform="rotate(-90 77.8 61.8)">BSS123</text>
<text x="112.1" y="62.6">EXT1</text>
<text x="112.1" y="60.7">+5V</text>
<text x="199.2" y="64.6">/INT</text>
<text x="199.2" y="60.7">D3</text>
<text x="199.2" y="62.6">D4</text>
<text x="225" y="60.7">A2</text>
<text x="225" y="62.6">A3</text>
<text x="225" y="64.6">/IORQULA</text>
<text x="62.5" y="68.6">EXT12</text>
<text x="69.3" y="67.6" transform="rotate(-90 69.3 67.6)">R19</text>
<text x="73" y="67.6" transform="rotate(-90 73 67.6)">10K</text>
<text x="83.2" y="67.6" transform="rotate(-90 83.2 67.6)">R20</text>
<text x="86.9" y="67.6" transform="rotate(-90 86.9 67.6)">10K</text>
<text x="88.3" y="68.6">D2</text>
<text x="112.1" y="66.6">EXT7</text>
<text x="112.1" y="68.6">EXT10</text>
<text x="112.1" y="70.6">EXT13</text>
<text x="199.2" y="68.6">/HALT</text>
<text x="199.2" y="70.6">/MREQ</text>
<text x="199.2" y="66.6">/NMI</text>
<text x="225" y="66.6">GND</text>
<text x="225" y="68.6">ROM2</text>
<text x="77.8" y="77.7" transform="rotate(-90 77.8 77.7)">BSS123</text>
<text x="79.8" y="73.2" transform="rotate(-90 79.8 73.2)">Q3</text>
<text x="112.1" y="72.5">EXT16</text>
<text x="112.1" y="74.5">EXT19</text>
<text x="112.1" y="76.5">EXT22</text>
<text x="145.7" y="74.5">EX</text>
<text x="148.3" y="74.5">T31</text>
<text x="175.4" y="74.5">/RFSH</text>
<text x="199.2" y="72.5">/IORQ</text>
<text x="199.2" y="76.5">/WR</text>
<text x="199.2" y="74.5">/RD</text>
<text x="225" y="76.5">/BUSRQ</text>
<text x="69.3" y="83.4" transform="rotate(-90 69.3 83.4)">R21</text>
<text x="73" y="83.4" transform="rotate(-90 73 83.4)">10K</text>
<text x="83.2" y="83.4" transform="rotate(-90 83.2 83.4)">R22</text>
<text x="86.9" y="83.4" transform="rotate(-90 86.9 83.4)">10K</text>
<text x="112.1" y="78.5">EXT25</text>
<text x="112.1" y="80.5">EXT28</text>
<text x="114" y="82.4">EXT31</text>
<text x="145.7" y="78.5">EX</text>
<text x="145.7" y="82.4">EX</text>
<text x="148.3" y="78.5">T34</text>
<text x="148.3" y="82.4">T8</text>
<text x="175.4" y="78.5">/M1</text>
<text x="175.4" y="82.4">/HALT</text>
<text x="199.2" y="80.5">/WAIT</text>
<text x="225" y="82.4">A6</text>
<text x="225" y="80.5">A7</text>
<text x="225" y="78.5">/RESET</text>
<text x="62.5" y="84.4">EXT15</text>
<text x="79.8" y="89" transform="rotate(-90 79.8 89)">Q4</text>
<text x="88.3" y="84.4">D3</text>
<text x="112.1" y="86.4">GND</text>
<text x="114" y="84.4">EXT34</text>
<text x="145.7" y="86.4">EX</text>
<text x="148.3" y="86.4">T11</text>
<text x="175.4" y="86.4">/BUSAK</text>
<text x="199.2" y="88.4">/RFSH</text>
<text x="199.2" y="86.4">/M1</text>
<text x="225" y="86.4">A4</text>
<text x="225" y="84.4">A5</text>
<text x="225" y="88.4">ROM1</text>
<text x="77.8" y="93.5" transform="rotate(-90 77.8 93.5)">BSS123</text>
<text x="107.7" y="91.9">JP2</text>
<text x="112.1" y="94.3">GND</text>
<text x="145.7" y="90.4">EX</text>
<text x="148.3" y="90.4">T14</text>
<text x="175.4" y="90.4">CKEXT</text>
<text x="199.2" y="90.4">A8</text>
<text x="199.2" y="92.3">A10</text>
<text x="225" y="92.3">A9</text>
<text x="225" y="94.3">A11</text>
<text x="225" y="90.4">/BUSAK</text>
<text x="62.5" y="100.3">EXT18</text>
<text x="69.3" y="99.3" transform="rotate(-90 69.3 99.3)">R23</text>
<text x="73" y="99.3" transform="rotate(-90 73 99.3)">10K</text>
<text x="83.2" y="99.3" transform="rotate(-90 83.2 99.3)">R24</text>
<text x="86.9" y="99.3" transform="rotate(-90 86.9 99.3)">10K</text>
<text x="88.3" y="100.3">D4</text>
<text x="114" y="96.3">EXT2</text>
<text x="114" y="100.3">EXT8</text>
<text x="147.7" y="98.3">GND</text>
<text x="79.8" y="104.9" transform="rotate(-90 79.8 104.9)">Q5</text>
<text x="112.1" y="106.2">EXT17</text>
<text x="114" y="102.3">EXT11</text>
<text x="114" y="104.2">EXT14</text>
<text x="128.9" y="105">R4</text>
<text x="128.9" y="107">R5</text>
<text x="135.8" y="106.2">/INT</text>
<text x="77.8" y="109.4" transform="rotate(-90 77.8 109.4)">BSS123</text>
<text x="112.1" y="108.2">EXT20</text>
<text x="112.1" y="110.2">EXT23</text>
<text x="112.1" y="112.2">EXT26</text>
<text x="128.9" y="108.8">10K</text>
<text x="128.9" y="110.8">10K</text>
<text x="128.9" y="112.8">10K</text>
<text x="128.9" y="109">R6</text>
<text x="128.9" y="111">R7</text>
<text x="128.9" y="113">R8</text>
<text x="135.8" y="108.2">/NMI</text>
<text x="135.8" y="110.2">/RESET</text>
<text x="135.8" y="112.2">/BUSRQ</text>
<text x="62.5" y="116.1">EXT21</text>
<text x="69.3" y="115.1" transform="rotate(-90 69.3 115.1)">R25</text>
<text x="73" y="115.1" transform="rotate(-90 73 115.1)">10K</text>
<text x="83.2" y="115.1" transform="rotate(-90 83.2 115.1)">R26</text>
<text x="86.9" y="115.1" transform="rotate(-90 86.9 115.1)">10K</text>
<text x="88.3" y="116.1">D5</text>
<text x="112.1" y="114.1">EXT29</text>
<text x="112.1" y="116.1">EXT32</text>
<text x="112.1" y="118.1">EXT35</text>
<text x="128.9" y="114.7">10K</text>
<text x="128.9" y="116.7">10K</text>
<text x="128.9" y="118.7">10K</text>
<text x="128.9" y="115">R9</text>
<text x="128.9" y="116.9">R10</text>
<text x="135.8" y="114.1">/WAIT</text>
<text x="135.8" y="118.1">ROM2</text>
<text x="135.8" y="116.1">ROM1</text>
<text x="145.7" y="116.1">EXT7</text>
<text x="175.4" y="116.1">A8</text>
<text x="77.8" y="125.2" transform="rotate(-90 77.8 125.2)">BSS123</text>
<text x="79.8" y="120.7" transform="rotate(-90 79.8 120.7)">Q6</text>
<text x="112.1" y="120.1">GND</text>
<text x="128.9" y="120.7">10K</text>
<text x="145.7" y="120.1">EXT10</text>
<text x="145.7" y="124">EXT13</text>
<text x="175.4" y="120.1">A9</text>
<text x="175.4" y="124">A10</text>
<text x="62.5" y="132">EXT24</text>
<text x="69.3" y="131" transform="rotate(-90 69.3 131)">R27</text>
<text x="73" y="131" transform="rotate(-90 73 131)">10K</text>
<text x="83.2" y="131" transform="rotate(-90 83.2 131)">R28</text>
<text x="86.9" y="131" transform="rotate(-90 86.9 131)">10K</text>
<text x="88.3" y="132">D6</text>
<text x="107.7" y="129.5">JP3</text>
<text x="112.1" y="128">VCC</text>
<text x="112.9" y="129" transform="rotate(-90 112.9 129)">R3</text>
<text x="114.9" y="129" transform="rotate(-90 114.9 129)">R2</text>
<text x="116.6" y="129" transform="rotate(-90 116.6 129)">10K</text>
<text x="116.8" y="129" transform="rotate(-90 116.8 129)">R1</text>
<text x="118.6" y="129" transform="rotate(-90 118.6 129)">10K</text>
<text x="118.8" y="129" transform="rotate(-90 118.8 129)">R14</text>
<text x="120.6" y="129" transform="rotate(-90 120.6 129)">10K</text>
<text x="120.8" y="129" transform="rotate(-90 120.8 129)">R13</text>
<text x="122.6" y="129" transform="rotate(-90 122.6 129)">10K</text>
<text x="122.8" y="129" transform="rotate(-90 122.8 129)">R12</text>
<text x="124.5" y="129" transform="rotate(-90 124.5 129)">10K</text>
<text x="124.8" y="129" transform="rotate(-90 124.8 129)">R11</text>
<text x="126.5" y="129" transform="rotate(-90 126.5 129)">10K</text>
<text x="128.5" y="129" transform="rotate(-90 128.5 129)">10K</text>
<text x="145.7" y="128">EXT16</text>
<text x="145.7" y="132">EXT19</text>
<text x="175.4" y="128">A11</text>
<text x="175.4" y="132">A12</text>
<text x="79.8" y="136.5" transform="rotate(-90 79.8 136.5)">Q7</text>
<text x="114" y="133.9">EXT3</text>
<text x="114" y="137.9">EXT9</text>
<text x="145.7" y="135.9">EXT22</text>
<text x="175.4" y="135.9">A13</text>
<text x="77.8" y="141.1" transform="rotate(-90 77.8 141.1)">BSS123</text>
<text x="114" y="139.9">EXT12</text>
<text x="114" y="141.9">EXT15</text>
<text x="114" y="143.9">EXT18</text>
<text x="145.7" y="139.9">EXT25</text>
<text x="145.7" y="143.9">EXT28</text>
<text x="175.4" y="139.9">A14</text>
<text x="175.4" y="143.9">A15</text>
<text x="62.5" y="147.8">EXT27</text>
<text x="69.3" y="146.8" transform="rotate(-90 69.3 146.8)">R29</text>
<text x="73" y="146.8" transform="rotate(-90 73 146.8)">10K</text>
<text x="83.2" y="146.8" transform="rotate(-90 83.2 146.8)">R30</text>
<text x="86.9" y="146.8" transform="rotate(-90 86.9 146.8)">10K</text>
<text x="88.3" y="147.8">D7</text>
<text x="114" y="149.8">EXT27</text>
<text x="114" y="145.8">EXT21</text>
<text x="114" y="147.8">EXT24</text>
<text x="79.8" y="152.4" transform="rotate(-90 79.8 152.4)">Q8</text>
<text x="114" y="155.7">VCC</text>
<text x="77.8" y="156.9" transform="rotate(-90 77.8 156.9)">BSS123</text>
<text x="112.1" y="163.7">GND</text>
<text x="145.7" y="165.6">EXT31</text>
<text x="175.4" y="165.6">/MREQ</text>
<text x="145.7" y="169.6">EXT34</text>
<text x="145.7" y="173.6">EXT8</text>
<text x="175.4" y="169.6">/IORQ</text>
<text x="175.4" y="173.6">/WR</text>
<text x="145.7" y="177.5">EXT11</text>
<text x="175.4" y="177.5">/RD</text>
<text x="145.7" y="181.5">EXT14</text>
<text x="175.4" y="181.5">/IORQULA</text>
<text x="147.7" y="191.4">GND</text>
</g>
<g font-size="1.9" fill="#808080">
<text x="152.4" y="14.8">1</text>
<text x="151.6" y="18.8">11</text>
<text x="152.4" y="28.7">3</text>
<text x="152.4" y="24.7">2</text>
<text x="169.8" y="28.7">18</text>
<text x="169.8" y="24.7">19</text>
<text x="152.4" y="32.6">4</text>
<text x="169.8" y="32.6">17</text>
<text x="152.4" y="40.6">6</text>
<text x="152.4" y="36.6">5</text>
<text x="169.8" y="40.6">15</text>
<text x="169.8" y="36.6">16</text>
<text x="152.4" y="44.5">7</text>
<text x="169.8" y="44.5">14</text>
<text x="152.4" y="48.5">8</text>
<text x="152.4" y="52.5">9</text>
<text x="169.8" y="48.5">13</text>
<text x="169.8" y="52.5">12</text>
<text x="107.9" y="60.4">1</text>
<text x="107.9" y="62.4">2</text>
<text x="107.9" y="64.3">3</text>
<text x="152.4" y="64.3">1</text>
<text x="107.9" y="66.3">4</text>
<text x="107.9" y="68.3">5</text>
<text x="107.9" y="70.3">6</text>
<text x="152.4" y="68.3">9</text>
<text x="107.9" y="72.3">7</text>
<text x="107.9" y="74.2">8</text>
<text x="107.9" y="76.2">9</text>
<text x="152.4" y="74.2">3</text>
<text x="169.8" y="74.2">2</text>
<text x="107.9" y="78.2">10</text>
<text x="107.9" y="80.2">11</text>
<text x="107.9" y="82.2">12</text>
<text x="152.4" y="82.2">6</text>
<text x="152.4" y="78.2">4</text>
<text x="169.8" y="82.2">7</text>
<text x="169.8" y="78.2">5</text>
<text x="107.9" y="84.1">13</text>
<text x="107.9" y="86.1">14</text>
<text x="151.6" y="86.1">11</text>
<text x="169.8" y="86.1">10</text>
<text x="107.9" y="94.1">1</text>
<text x="151.5" y="94.1">14</text>
<text x="151.5" y="90.1">13</text>
<text x="169.8" y="94.1">15</text>
<text x="169.8" y="90.1">12</text>
<text x="107.9" y="96">2</text>
<text x="107.9" y="98">3</text>
<text x="107.9" y="100">4</text>
<text x="107.9" y="102">5</text>
<text x="107.9" y="104">6</text>
<text x="107.9" y="105.9">7</text>
<text x="107.9" y="107.9">8</text>
<text x="152.4" y="105.9">1</text>
<text x="107.9" y="109.9">9</text>
<text x="107.9" y="111.9">10</text>
<text x="107.9" y="113.9">11</text>
<text x="151.6" y="109.9">11</text>
<text x="107.9" y="115.8">12</text>
<text x="107.9" y="117.8">13</text>
<text x="107.9" y="119.8">14</text>
<text x="152.4" y="119.8">3</text>
<text x="152.4" y="115.8">2</text>
<text x="169.8" y="119.8">18</text>
<text x="169.8" y="115.8">19</text>
<text x="152.4" y="123.8">4</text>
<text x="169.8" y="123.8">17</text>
<text x="107.9" y="131.7">1</text>
<text x="152.4" y="131.7">6</text>
<text x="152.4" y="127.7">5</text>
<text x="169.8" y="131.7">15</text>
<text x="169.8" y="127.7">16</text>
<text x="107.9" y="133.7">2</text>
<text x="107.9" y="135.6">3</text>
<text x="107.9" y="137.6">4</text>
<text x="152.4" y="135.6">7</text>
<text x="169.8" y="135.6">14</text>
<text x="107.9" y="139.6">5</text>
<text x="107.9" y="141.6">6</text>
<text x="107.9" y="143.6">7</text>
<text x="152.4" y="139.6">8</text>
<text x="152.4" y="143.6">9</text>
<text x="169.8" y="139.6">13</text>
<text x="169.8" y="143.6">12</text>
<text x="107.9" y="145.6">8</text>
<text x="107.9" y="147.5">9</text>
<text x="107.9" y="149.5">10</text>
<text x="107.9" y="151.5">11</text>
<text x="107.9" y="153.5">12</text>
<text x="107.9" y="155.5">13</text>
<text x="152.4" y="155.5">1</text>
<text x="107.9" y="157.4">14</text>
<text x="152.4" y="159.4">9</text>
<text x="152.4" y="165.4">3</text>
<text x="169.8" y="165.4">2</text>
<text x="152.4" y="173.3">6</text>
<text x="152.4" y="169.3">4</text>
<text x="169.8" y="173.3">7</text>
<text x="169.8" y="169.3">5</text>
<text x="151.6" y="177.2">11</text>
<text x="169.8" y="177.2">10</text>
<text x="151.5" y="185.2">14</text>
<text x="151.5" y="181.2">13</text>
<text x="169.8" y="185.2">15</text>
<text x="169.8" y="181.2">12</text>
</g>
</svg>
